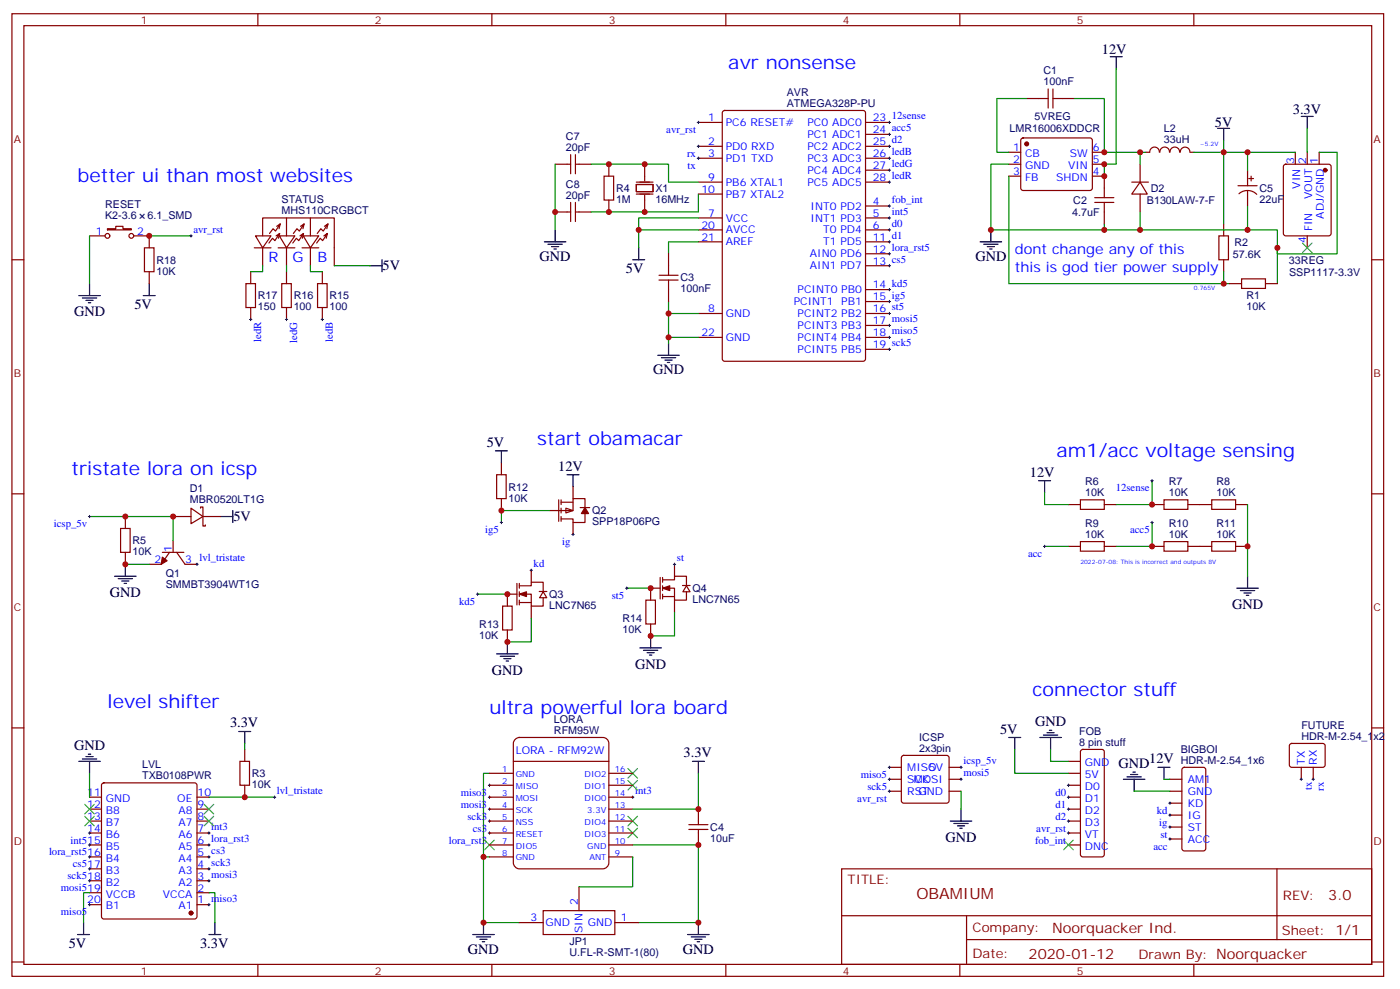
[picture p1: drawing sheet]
<svg xmlns="http://www.w3.org/2000/svg" width="414mm" height="292mm" viewBox="0 0 414 292" stroke-linecap="round" stroke-linejoin="round" font-family="sans-serif">
<g fill="none" stroke="#870000" stroke-width=".35">
<path d="M3.5 4.1h405.4v284.3h-405.4zM7.1 7.6h398.2v277.3h-398.2zM76.2 4.1v3.5M145.3 4.1v3.5M214.5 4.1v3.5M283.6 4.1v3.5M352.8 4.1v3.5M206.4 36.2h7M213.7 32.8l.4-.2h41l.6 .5 .1 72.9-.5 .7h-41.2l-.6-.4-.1-73zM255.8 36.2h7M255.8 39.7h7M303.4 29.1h6.3"/>
<path d="M309.7 26.3v5.6M311.1 26.3v5.6M311.1 29.1h6.4M164 48.5h4.6M168.6 45.7v5.6M168.6 59.8v5.6M170 48.5h4.6M170 45.7v5.6M170 59.8v5.6M178.5 52h2.8v7.1h-2.8zM179.9 48.5v3.5M179.9 59.1v3.5"/>
<path d="M188 54.5h5v2.1h-5zM188 53.8h5M188 57.3h5M190.5 48.5v4.9M190.5 57.7v4.9M206.4 53.8h7M206.4 43.2h7M206.4 46.7h7M206.4 57.3h7M255.8 53.8h7M255.8 43.2h7M255.8 46.7h7"/>
<path d="M255.8 50.3h7M298.1 45h3.5M298.1 48.5h3.5M298.1 52h3.5M301.9 41l.4-.3h19.8l.5 .3 .2 .5-.1 14.3-.6 .5-20-.1-.5-.6v-14.1zM322.8 45h3.5M322.8 48.5h3.5M322.8 52h3.5v6.4M323.5 59.8h5.6M323.5 58.4h5.6M326.3 59.8v6.3M334.4 53.8h5"/>
<path d="M336.9 53.8l2.1 3.5h-4.6zM336.9 48.5v5.3M336.9 57.3v5.3M342.6 45a1.41 1.41 0 0 0-1.4-1.6 1.41 1.41 0 0 0-1.4 1.6h-1.1M342.8 45a1.41 1.41 0 0 1 1.4-1.6 1.41 1.41 0 0 1 1.4 1.6M345.7 45a1.41 1.41 0 0 1 1.5-1.6 1.41 1.41 0 0 1 1.4 1.6M348.8 45a1.41 1.41 0 0 1 1.4-1.5 1.41 1.41 0 0 1 1.4 1.5M351.7 45h1.1M365.8 54.9h5.7M366.1 57.2a3.8 3.8 0 0 1 5.3 .2M368.7 50.3v4.6M368.7 56.3v4.6"/>
<path d="M369 52.7h1.4M369.7 52v1.4M379.5 48.7l.4-.2h12.7l.7 .4v20.1l-.4 .6-13 .1-.6-.5-.1-20zM382.8 45v3.5M386.3 45v3.5M389.8 45v3.5M3.5 76.7h3.6M26.5 69.7h4.5M31.7 67.6h2.5v-.7h2.1v.7h2.5v.3h-7.1zM39.5 69.7h4.6v3.5M42.7 73.2h2.8v7.1h-2.8zM75.1 73.2h5"/>
<path d="M75.5 69.7h4.6l-2.5 3.5zM77.6 69.7v-5.3h21.2v14.1M77.6 73.2v5.3M81.6 69.7l1-.7-1.4 2.1-.7-.7-1 1.4M81.8 66.9l1-.8-1.4 2.2-.7-.7-1.1 1.4M82.2 73.2h4.9M82.5 69.7h4.6l-2.4 3.5zM82.6 69l-.3 1.4M82.8 66.1l-.3 1.5M84.7 64.4v5.3M84.7 73.2v5.3M88.6 69.7l1.1-.7-1.4 2.1-.7-.7-1.1 1.4"/>
<path d="M88.8 66.9l1.1-.8-1.4 2.2-.7-.7-1.1 1.4M89.3 73.2h4.9M89.6 69.7h4.6l-2.5 3.5zM89.7 69l-.4 1.4M89.9 66.1l-.4 1.5M91.7 64.4v5.3M91.7 73.2v5.3M95.7 69.7l1-.7-1.4 2.1-.7-.7-1 1.4M95.9 66.9l1-.8-1.4 2.2-.7-.7-1 1.4M96.7 69l-.3 1.4M96.9 66.1l-.3 1.5M164 62.6h4.6"/>
<path d="M170 62.6h4.6M197.6 75v6.3M206.4 64.4h7M206.4 67.9h7M206.4 71.4h7M255.8 60.9h7M255.8 64.4h7M255.8 67.9h7M255.8 71.4h7M255.8 75h7M255.8 78.5h7M360.2 69.7h2.8v7h-2.8z"/>
<path d="M361.6 66.1v3.6M361.6 76.7v3.6M386.3 69.7v3.5M405.3 76.7h3.6M44.1 80.3v3.5M72.7 83.8h2.8v7h-2.8zM74.1 80.3v3.5M74.1 90.8v3.6M83.3 83.8h2.8v7h-2.8zM84.7 80.3v3.5M84.7 90.8v3.6M93.8 83.8h2.9v7h-2.9z"/>
<path d="M95.2 80.3v3.5M95.2 90.8v3.6M194.7 82.7h5.7M194.7 81.3h5.7M197.6 82.7v6.4M206.4 92.6h7M206.4 99.7h7M255.8 92.6h7M255.8 85.5h7M255.8 89.1h7M255.8 96.1h7M255.8 99.7h7"/>
<path d="M363.4 83.8h3.5M366.9 82.4h7v2.8h-7zM373.9 83.8h3.6M255.8 103.2h7M148.2 136.7v3.5M3.5 145.9h3.6M35.6 156.1h2.9v7.1h-2.9zM37 152.6v3.5M51.2 159.6v3.6M51.2 152.6h5.2M56.4 150.1l3.6 2.5-3.6 2.1zM59.3 150.1v-.3h.7v5.6h.7v-.4"/>
<path d="M60 152.6h5.3M146.8 140.2h2.8v7.1h-2.8zM148.2 147.3v3.5M165.1 147.6v6.4M165.8 147.6v1.4M165.8 150.1v1.4M165.8 152.6v1.4M165.8 148.3h3.5M167.2 150.1l2.1 .7-2.1 .7zM169.3 143.8v3.5M169.3 154.3v3.6M171.4 149.9h2.9"/>
<path d="M172.9 149.8v-2.5h-3.6v3.5h-7M172.9 151.9v2.4h-3.6v-1h-3.5M315.7 149h3.6M319.3 147.6h7v2.9h-7zM319.3 160h7v2.8h-7zM326.3 149h3.5M340.4 149h3.6M344 147.6h7v2.9h-7zM344 160h7v2.8h-7zM351 149h7.1M358.1 147.6h7v2.9h-7zM358.1 160h7v2.8h-7z"/>
<path d="M365.1 149h3.6M405.3 145.9h3.6M37 163.2v3.5M48 163.2h6.3M50.1 163.2l-2.5 3.5h-3.5M52.2 163.2l2.5 3.5h3.5M148.5 179h2.8v7.1h-2.8zM152.8 172.3v6.4M152.8 175.5h-2.9v3.5M153.5 173h3.5v-1h3.5v2.8M153.5 175.5h3.5v3.5h3.5v-2.4M153.5 178h3.5"/>
<path d="M153.5 172.3v1.4M153.5 174.8v1.4M153.5 177.3v1.4M157 168.5v3.5M157 179v3.6M159.3 174.7h2.3M160.5 174.8l1.1 1.8h-2.1zM190.9 177.3h2.8v7h-2.8zM195.1 170.6v6.3M195.1 173.7h-2.8v3.6M195.8 171.3h3.5v-1.1h3.5v2.8M195.8 173.7h3.5v3.6h3.5v-2.5"/>
<path d="M195.8 176.2h3.5M195.8 170.6v1.4M195.8 173v1.4M195.8 175.5v1.4M199.3 166.7v3.5M199.3 177.3v3.5M201.7 173h2.2M202.8 173l1.1 1.8h-2.1zM315.7 161.4h3.6M326.3 161.4h3.5M340.4 161.4h3.6M351 161.4h7.1"/>
<path d="M365.1 161.4h3.6M149.9 186.1v3.5M192.3 184.3v3.6M3.5 215h3.6M152.3 218.4l1.2-.6h24.7a1.76 1.76 0 0 1 1.7 1.8v35.3a1.89 1.89 0 0 1-1.7 1.7h-24.7a1.89 1.89 0 0 1-1.8-1.7v-35.3zM381.2 219.8l.5-.2 9.5 .1 .4 .6-.1 5.9-.6 .5-9.5-.1-.4-.6v-5.7zM405.3 215h3.6M26.5 239h3.5M26.5 235.5h3.5M30.2 231.5l.5-.3h26.8l.5 .3 .2 .5v38.8l-.2 .5-.5 .2h-26.8l-.5-.3-.2-.4v-38.8zM58.2 239h3.5M58.2 235.5h3.5"/>
<path d="M70.9 224.9h2.8v7.1h-2.8zM72.3 221.4v3.5M72.3 232v3.5M144.6 239h7.1M144.6 235.5h7.1M144.6 228.4h7.1M144.6 232h7.1M151.7 224.9h28.2M179.9 239h7.1M179.9 235.5h7.1M179.9 228.4h7.1M179.9 232h7.1"/>
<path d="M206.4 239v4.6M262.8 226.7h3.5M262.8 230.2h3.5M262.8 233.7h3.5M266.6 223.3l.5-.2h12.7l.5 .2 .2 .5v12.7l-.3 .5-.4 .2h-12.7l-.5-.2-.3-.5v-12.7zM280.5 226.7h3.5M280.5 230.2h3.5M280.5 233.7h3.5M315.7 239h3.6M315.7 235.5h3.6M315.7 224.9h3.6M315.7 228.4h3.6"/>
<path d="M315.7 232h3.6M319.5 221.6l.5-.2h5.6l.5 .2 .2 .5v30.3l-.2 .5-.5 .2h-5.6l-.5-.2-.2-.5v-30.3zM345.7 230.2h3.5M345.7 233.7h3.5M345.7 237.2h3.5M349.5 226.9l.5-.2h5.6l.7 .4v23.5l-.5 .7-5.8 .1-.7-.5-.1-23.5zM384.5 226.7v3.5M388.1 226.7v3.5M26.5 256.6h3.5M26.5 253.1h3.5M26.5 249.6h3.5M26.5 246.1h3.5"/>
<path d="M26.5 242.5h3.5M58.2 256.6h3.5M58.2 253.1h3.5M58.2 249.6h3.5M58.2 246.1h3.5M58.2 242.5h3.5M144.6 253.1h7.1M144.6 249.6h7.1M144.6 246.1h7.1M144.6 242.5h7.1M179.9 253.1h7.1M179.9 249.6h7.1"/>
<path d="M179.9 246.1h7.1M179.9 242.5h7.1M203.6 243.6h5.6M203.6 245h5.6M206.4 245v4.6M248.7 256.6h156.6v28.3h-156.6zM315.7 249.6h3.6M315.7 246.1h3.6M315.7 242.5h3.6M345.7 240.8h3.5M345.7 244.3h3.5M345.7 247.8h3.5"/>
<path d="M377.3 256.7v20.8M26.5 267.2h3.5M26.5 263.7h3.5M26.5 260.2h3.5M58.2 267.2h3.5M58.2 263.7h3.5M58.2 260.2h3.5M153.5 272.5h7M160.5 269h21.2v7h-21.2zM171.1 261.9v7.1M181.7 272.5h7M248.7 270.5h156.5"/>
<path d="M285.6 277.5h119.6M285.6 270.5v14.1M3.5 284.2h3.6M76.2 284.9v3.5M145.3 284.9v3.5M214.5 284.9v3.5M283.6 284.9v3.5M352.8 284.9v3.5M405.3 284.2h3.6"/>
<circle cx="31.8" cy="69.7" r=".71"/>
<circle cx="38.8" cy="69.7" r=".71"/>
</g>
<g fill="#870000" stroke="#870000" stroke-width=".35">
<path d="M48 164.6l1.4 1-1.8 1.1z"/>
<path d="M172.9 149.9l1 1.8h-2.1z"/>
<path d="M153.5 175.5l2.1-.7v1.4z"/>
<path d="M195.8 173.7l2.1-.7v1.4z"/>
<circle cx="303.4" cy="42.5" r=".53"/>
<circle cx="391.6" cy="50.3" r=".53"/>
<circle cx="56.4" cy="269.7" r=".53"/>
</g>
<g fill="none" stroke="#000" stroke-width=".35">
<path d="M328.1 16.8h3.5M329.8 16.8v3.5M359.8 37.9h3.6M361.6 37.9v3.6M384.5 34.4h3.6M386.3 34.4v3.5M109.4 78.5h3.5M112.9 76.7v3.6M160.9 71.4h6.3M161.9 72.1h4.3M163 72.8h2.1M163.7 73.6h.7"/>
<path d="M164 67.9v3.5M187 76.7h3.5M188.7 73.2v3.5M289.6 71.4h6.4M290.7 72.1h4.2M291.7 72.8h2.2M292.5 73.6h.7M292.8 67.9v3.5M23.3 87.3h6.3M24.3 88h4.3M25.4 88.7h2.1M26.1 89.4h.7"/>
<path d="M26.5 83.8v3.5M42.3 87.3h3.6M44.1 83.8v3.5M194.4 105h6.3M195.4 105.7h4.3M196.5 106.4h2.1M197.2 107.1h.7M197.6 101.4v3.6M146.4 133.2h3.5M148.2 133.2v3.5M65.3 152.6h3.5M68.8 150.8v3.5"/>
<path d="M167.6 140.2h3.5M169.3 140.2v3.6M306.9 142h3.5M308.7 142v3.5M33.9 170.2h6.3M34.9 170.9h4.3M36 171.6h2.1M36.7 172.3h.7M37 166.7v3.5M365.5 173.7h6.3M366.5 174.4h4.3M367.6 175.2h2.1"/>
<path d="M368.3 175.9h.7M368.7 170.2v3.5M146.8 193.1h6.3M147.8 193.9h4.2M148.9 194.6h2.1M149.6 195.3h.7M149.9 189.6v3.5M189.1 191.4h6.3M190.1 192.1h4.3M191.2 192.8h2.1M191.9 193.5h.7M192.3 187.9v3.5"/>
<path d="M70.6 216.1h3.5M72.3 216.1v3.5M298.1 217.8h3.5M299.9 217.8v3.6M307.3 217.8h6.3M308.3 217.1h4.3M309.4 216.4h2.1M310.1 215.7h.7M310.4 217.8v3.6M23.3 224.9h6.3M24.3 224.2h4.3M25.4 223.5h2.1"/>
<path d="M26.1 222.8h.7M26.5 224.9v3.5M204.6 224.9h3.5M206.4 224.9v3.5M284 239v3.5M332 230.2h6.3M333 229.5h4.3M334.1 228.8h2.1M334.8 228.1h.7M335.1 230.2v3.5M342.2 226.7h3.5M344 226.7v3.5"/>
<path d="M280.8 242.5h6.4M281.9 243.2h4.2M282.9 243.9h2.1M283.6 244.7h.7M22.9 276h3.6M24.7 272.5v3.5M61.7 276h3.6M63.5 272.5v3.5M139.7 276h6.3M140.8 276.8h4.2M141.8 277.5h2.1M142.5 278.2h.7"/>
<path d="M142.9 272.5v3.5M203.2 276h6.3M204.3 276.8h4.2M205.3 277.5h2.1M206 278.2h.7M206.4 272.5v3.5"/>
</g>
<g fill="none" stroke="#008700" stroke-width=".35">
<path d="M303.4 29.1h-8.8v15.9h3.5M317.5 29.1h8.8v15.9h12.4M329.8 20.3v28.2h-3.5v3.5M386.3 37.9v7.1M164 48.5v19.4M174.6 48.5h23v5.3h8.8M206.4 57.3v5.3h-31.8M298.1 52v31.8h65.3M336.9 45v3.5M352.8 45h30M361.6 41.5v24.6M368.7 45v5.3"/>
<path d="M389.8 45h5.3v30h-17.6v-7.1h-84.7v-19.4h5.3M26.5 69.7v14.1M44.1 69.7h12.3M77.6 78.5v1.8h-3.5M84.7 78.5v1.8M91.7 78.5v1.8h3.5M98.8 78.5h10.6M188.7 67.9h17.7M206.4 64.4h-17.7v8.8M206.4 71.4h-8.8v3.6M326.3 66.1v1.8M336.9 62.6v5.3"/>
<path d="M368.7 60.9v7M377.5 73.2v10.6M197.6 89.1v12.3M197.6 92.6h8.8M197.6 99.7h8.8M361.6 80.3v3.5M26.5 152.6h24.7v7M162.3 150.8h-14.1v3.5M308.7 145.5v3.5h7M340.4 142v7h-10.6M340.4 154.3v7.1h-10.6M368.7 149v21.2"/>
<path d="M37 166.7h7.1M141.1 175.5h8.8M185.2 173.7h7.1M308.7 161.4h7M157 182.6v7h-7.1M199.3 180.8v7.1h-7M72.3 219.6v1.8M26.5 228.4v7.1M61.7 235.5h19.4M144.6 228.4h-1.7v44.1h10.6M206.4 228.4v10.6h-19.4M284 233.7v5.3"/>
<path d="M299.9 221.4v7h15.8M310.4 221.4v3.5h5.3M335.1 233.7h10.6M344 230.2h1.7M142.9 253.1h1.7M187 249.6h19.4v22.9h-17.7M187 253.1v8.8h-15.9M26.5 263.7h-1.8v8.8M61.7 263.7h1.8v8.8"/>
</g>
<g fill="none" stroke="#000" stroke-width=".3">
<path d="M206 36.2h.7M206.4 35.8v.7M262.5 36.2h.7M262.5 39.7h.7M262.8 35.8v.7M262.8 39.3v.7M206 43.2h.7M206 46.7h.7M206.4 42.9v.7M206.4 46.4v.7M262.5 43.2h.7M262.5 46.7h.7"/>
<path d="M262.5 53.8h.7M262.5 50.3h.7M262.8 42.9v.7M262.8 46.4v.7M262.8 49.9v.7M262.8 53.4v.8M56.1 69.7h.7M56.4 69.3v.7M262.5 64.4h.7M262.5 60.9h.7M262.5 67.9h.7M262.5 71.4h.7"/>
<path d="M262.5 75h.7M262.5 78.5h.7M262.8 60.5v.7M262.8 64v.7M262.8 67.6v.7M262.8 71.1v.7M262.8 74.6v.7M262.8 78.1v.7M73.7 94.4h.7M74.1 94v.7M84.3 94.4h.7M84.7 94v.7"/>
<path d="M94.9 94.4h.7M95.2 94v.7M262.5 99.7h.7M262.5 96.1h.7M262.5 92.6h.7M262.5 89.1h.7M262.5 85.5h.7M262.8 85.2v.7M262.8 88.7v.7M262.8 92.3v.7M262.8 95.8v.7M262.8 99.3v.7"/>
<path d="M262.5 103.2h.7M262.8 102.8v.7M26.1 152.6h.7M26.5 152.2v.7M147.8 154.3h.7M148.2 154v.7M169 157.9h.7M169.3 157.5v.7M340.1 142h.7M340.1 154.3h.7M340.4 141.6v.7M340.4 154v.7"/>
<path d="M57.9 166.7h.7M58.2 166.3v.7M140.8 175.5h.7M141.1 175.2v.7M156.6 168.5h.7M157 168.1v.7M184.9 173.7h.7M185.2 173.4v.7M199 166.7h.7M199.3 166.3v.7M308.3 161.4h.7M308.7 161v.7"/>
<path d="M80.8 235.5h.7M81.1 235.1v.7M144.3 235.5h.7M144.3 232h.7M144.3 239h.7M144.6 231.6v.7M144.6 235.1v.7M144.6 238.7v.7M186.6 235.5h.7M187 235.1v.7M262.5 233.7h.7M262.5 226.7h.7"/>
<path d="M262.5 230.2h.7M262.8 226.3v.7M262.8 229.8v.7M262.8 233.4v.7M283.6 226.7h.7M283.6 230.2h.7M284 226.3v.7M284 229.8v.7M315.4 235.5h.7M315.4 232h.7M315.4 239h.7M315.7 231.6v.7"/>
<path d="M315.7 235.1v.7M315.7 238.7v.7M345.4 237.2h.7M345.7 236.9v.7M384.2 230.2h.7M384.5 229.8v.7M387.7 230.2h.7M388.1 229.8v.7M26.1 246.1h.7M26.1 256.6h.7M26.1 253.1h.7M26.1 249.6h.7"/>
<path d="M26.5 245.7v.7M26.5 249.2v.7M26.5 252.8v.7M26.5 256.3v.7M26.5 259.8v.7M61.4 246.1h.7M61.4 256.6h.7M61.4 253.1h.7M61.4 249.6h.7M61.7 245.7v.7M61.7 249.2v.7M61.7 252.8v.7"/>
<path d="M61.7 256.3v.7M61.7 259.8v.7M144.3 242.5h.7M144.3 246.1h.7M144.6 242.2v.7M144.6 245.7v.7M315.4 242.5h.7M315.4 246.1h.7M315.7 242.2v.7M315.7 245.7v.7M345.4 240.8h.7M345.4 244.3h.7"/>
<path d="M345.4 247.8h.7M345.7 240.4v.7M345.7 243.9v.8M345.7 247.5v.7M26.1 267.2h.7M26.1 260.2h.7M26.5 266.9v.7M61.4 267.2h.7M61.4 260.2h.7M61.7 266.9v.7"/>
</g>
<g fill="none" stroke="#3c3" stroke-width=".35">
<path d="M384.9 71.8l2.8 2.8M387.7 71.8l-2.8 2.8M25 237.6l2.9 2.8M27.9 237.6l-2.9 2.8M60.3 237.6l2.8 2.8M63.1 237.6l-2.8 2.8M185.6 230.5l2.8 2.9M185.6 227l2.8 2.8M188.4 230.5l-2.8 2.9M188.4 227l-2.8 2.8M25 241.1l2.9 2.8M27.9 241.1l-2.9 2.8"/>
<path d="M60.3 241.1l2.8 2.8M63.1 241.1l-2.8 2.8M143.2 248.2l2.8 2.8M146 248.2l-2.8 2.8M185.6 244.7l2.8 2.8M185.6 241.1l2.8 2.8M188.4 244.7l-2.8 2.8M188.4 241.1l-2.8 2.8M314.3 248.2l2.8 2.8M317.1 248.2l-2.8 2.8"/>
</g>
<g fill="#c00">
<circle cx="368.7" cy="67.9" r=".88"/>
<circle cx="326.3" cy="52" r=".88"/>
<circle cx="326.3" cy="48.5" r=".88"/>
<circle cx="336.9" cy="67.9" r=".88"/>
<circle cx="326.3" cy="45" r=".88"/>
<circle cx="361.6" cy="45" r=".88"/>
<circle cx="336.9" cy="45" r=".88"/>
<circle cx="326.3" cy="67.9" r=".88"/>
<circle cx="377.5" cy="73.2" r=".88"/>
<circle cx="368.7" cy="45" r=".88"/>
<circle cx="292.8" cy="67.9" r=".88"/>
<circle cx="197.6" cy="92.6" r=".88"/>
<circle cx="197.6" cy="99.7" r=".88"/>
<circle cx="188.7" cy="67.9" r=".88"/>
<circle cx="190.5" cy="62.6" r=".88"/>
<circle cx="179.9" cy="62.6" r=".88"/>
<circle cx="164" cy="62.6" r=".88"/>
<circle cx="142.9" cy="253.1" r=".88"/>
<circle cx="206.4" cy="249.6" r=".88"/>
<circle cx="72.3" cy="235.5" r=".88"/>
<circle cx="37" cy="166.7" r=".88"/>
<circle cx="37" cy="152.6" r=".88"/>
<circle cx="51.2" cy="152.6" r=".88"/>
<circle cx="361.6" cy="83.8" r=".88"/>
<circle cx="368.7" cy="161.4" r=".88"/>
<circle cx="340.4" cy="149" r=".88"/>
<circle cx="340.4" cy="161.4" r=".88"/>
<circle cx="148.2" cy="150.8" r=".88"/>
<circle cx="192.3" cy="187.9" r=".88"/>
<circle cx="149.9" cy="189.6" r=".88"/>
<circle cx="149.9" cy="175.5" r=".88"/>
<circle cx="192.3" cy="173.7" r=".88"/>
<circle cx="206.4" cy="272.5" r=".88"/>
<circle cx="142.9" cy="272.5" r=".88"/>
<circle cx="44.1" cy="69.7" r=".88"/>
<circle cx="190.5" cy="48.5" r=".88"/>
<circle cx="179.9" cy="48.5" r=".88"/>
<circle cx="206.4" cy="239" r=".88"/>
</g>
<g font-size="5.6" fill="#00f">
<text x="215.2" y="20.3">avr nonsense</text>
<text x="22.9" y="53.8">better ui than most websites</text>
<text x="158.7" y="131.4">start obamacar</text>
<text x="312.2" y="134.9">am1/acc voltage sensing</text>
<text x="21.2" y="140.2">tristate lora on icsp</text>
<text x="31.7" y="209">level shifter</text>
<text x="305.2" y="205.5">connector stuff</text>
<text x="144.6" y="210.8">ultra powerful lora board</text>
</g>
<text font-size="4.6" fill="#800" x="270.8" y="265.7">OBAMIUM</text>
<g font-size="4.2">
<text x="325.6" y="16.1">12V</text>
<text x="382.1" y="33.7">3.3V</text>
<text x="359" y="37.5">5V</text>
<text x="159.5" y="77.1">GND</text>
<text x="288.2" y="77.1">GND</text>
<text x="113.1" y="79.9">5V</text>
<text x="185" y="80.7">5V</text>
<text x="21.9" y="93.4">GND</text>
<text x="39.7" y="91.3">5V</text>
<text x="193" y="110.6">GND</text>
<text x="143.8" y="131.9">5V</text>
<text x="165" y="139">12V</text>
<text x="304.3" y="140.8">12V</text>
<text x="69" y="153.9">5V</text>
<text x="32.5" y="176.3">GND</text>
<text x="364.1" y="179.8">GND</text>
<text x="187.7" y="197.5">GND</text>
<text x="145.3" y="199.2">GND</text>
<text x="68" y="214.9">3.3V</text>
<text x="305.9" y="214.5">GND</text>
<text x="21.9" y="221.6">GND</text>
<text x="295.5" y="216.7">5V</text>
<text x="202" y="223.7">3.3V</text>
<text x="330.6" y="226.8">GND</text>
<text x="339.6" y="225.4">12V</text>
<text x="279.4" y="248.6">GND</text>
<text x="20.3" y="280">5V</text>
<text x="59.1" y="280">3.3V</text>
<text x="138.3" y="281.7">GND</text>
<text x="201.8" y="281.7">GND</text>
</g>
<g font-size="4.2" fill="#00f">
<text x="79.4" y="77.5">R</text>
<text x="86.4" y="77.5">G</text>
<text x="93.8" y="77.5">B</text>
<text x="299.9" y="75">dont change any of this</text>
<text x="299.9" y="80.3">this is god tier power supply</text>
</g>
<g font-size="4.2" fill="#800">
<text x="392.5" y="265.9">3.0</text>
<text x="310.9" y="275.5">Noorquacker Ind.</text>
<text x="304" y="283.3">2020-01-12</text>
</g>
<g font-size="3.9" fill="#800">
<text x="250.5" y="261.2">TITLE:</text>
<text x="379.1" y="265.9">REV:</text>
<text x="287.4" y="275.4">Company:</text>
<text x="378.7" y="276">Sheet: 1/1</text>
<text x="287.4" y="283.1">Date:</text>
<text x="336.4" y="283.2">Drawn By: Noorquacker</text>
</g>
<g font-size="3.2" fill="#800">
<text x="41.6" y="7.1">1</text>
<text x="110.8" y="7.1">2</text>
<text x="179.9" y="7.1">3</text>
<text x="249.1" y="7.1">4</text>
<text x="318.2" y="7.1">5</text>
<text x="4.1" y="42.2">A</text>
<text x="405.9" y="42.2">A</text>
<text x="4.1" y="111.3">B</text>
<text x="405.9" y="111.3">B</text>
<text x="4.1" y="180.4">C</text>
<text x="405.9" y="180.4">C</text>
<text x="4.1" y="249.6">D</text>
<text x="405.9" y="249.6">D</text>
<text x="41.6" y="287.9">1</text>
<text x="110.8" y="287.9">2</text>
<text x="179.9" y="287.9">3</text>
<text x="249.1" y="287.9">4</text>
<text x="318.2" y="287.9">5</text>
</g>
<g font-size="3.2" fill="#000080">
<text x="308.3" y="22">C1</text>
<text x="232.5" y="28.4">AVR</text>
<text x="308.3" y="25.2">100nF</text>
<text x="232.5" y="31.6">ATMEGA328P-PU</text>
<text x="305.7" y="35.5">5VREG</text>
<text x="167.2" y="41.4">C7</text>
<text x="298.3" y="39">LMR16006XDDCR</text>
<text x="343.9" y="39.1">L2</text>
<text x="167.2" y="44.6">20pF</text>
<text x="343.9" y="42.4">33uH</text>
<text x="167.2" y="58.7">20pF</text>
<text x="167.2" y="55.5">C8</text>
<text x="182" y="59.9">1M</text>
<text x="182" y="56.7">R4</text>
<text x="193.7" y="59.9">16MHz</text>
<text x="193.7" y="56.7">X1</text>
<text x="340.1" y="56.7">D2</text>
<text x="372.2" y="59.9">22uF</text>
<text x="372.2" y="56.7">C5</text>
<text x="31.1" y="64.7">K2-3.6</text>
<text x="31.1" y="61.5">RESET</text>
<text x="43.6" y="64.7">6.1_SMD</text>
<text x="83.2" y="63.3">MHS110CRGBCT</text>
<text x="83.2" y="60.1">STATUS</text>
<text x="316.8" y="63.7">4.7uF</text>
<text x="317.2" y="60.2">C2</text>
<text x="338.9" y="60.2">B130LAW-7-F</text>
<text x="46.2" y="78">R18</text>
<text x="364.3" y="76.1">57.6K</text>
<text x="364.8" y="72.5">R2</text>
<text x="380.9" y="77.8">33REG</text>
<text x="46.2" y="81.1">10K</text>
<text x="201.1" y="83.1">C3</text>
<text x="380.9" y="81.4">SSP1117-3.3V</text>
<text x="76.2" y="88.4">R17</text>
<text x="86.8" y="88.4">R16</text>
<text x="97.4" y="88.4">R15</text>
<text x="201.1" y="86.4">100nF</text>
<text x="368.3" y="88.4">R1</text>
<text x="76.2" y="91.7">150</text>
<text x="86.8" y="91.7">100</text>
<text x="97.4" y="91.7">100</text>
<text x="368.3" y="91.7">10K</text>
<text x="320.7" y="143.3">R6</text>
<text x="345.4" y="143.3">R7</text>
<text x="359.5" y="143.3">R8</text>
<text x="56.1" y="148.7">MBR0520LT1G</text>
<text x="56.1" y="145.4">D1</text>
<text x="150.3" y="148.2">10K</text>
<text x="150.3" y="145">R12</text>
<text x="320.7" y="146.6">10K</text>
<text x="345.4" y="146.6">10K</text>
<text x="359.5" y="146.6">10K</text>
<text x="175" y="155.1">SPP18P06PG</text>
<text x="175" y="152">Q2</text>
<text x="320.7" y="155.7">R9</text>
<text x="345.4" y="155.7">R10</text>
<text x="359.5" y="155.7">R11</text>
<text x="39.2" y="160.7">R5</text>
<text x="320.7" y="158.9">10K</text>
<text x="345.4" y="158.9">10K</text>
<text x="359.5" y="158.9">10K</text>
<text x="39.2" y="164">10K</text>
<text x="49" y="173.6">SMMBT3904WT1G</text>
<text x="49" y="170.4">Q1</text>
<text x="162.3" y="179.9">LNC7N65</text>
<text x="162.3" y="176.7">Q3</text>
<text x="204.6" y="178.2">LNC7N65</text>
<text x="204.6" y="175">Q4</text>
<text x="141.6" y="185.4">R13</text>
<text x="184" y="183.7">R14</text>
<text x="141.6" y="188.7">10K</text>
<text x="184" y="186.9">10K</text>
<text x="163.7" y="213.6">LORA</text>
<text x="384.6" y="215.4">FUTURE</text>
<text x="163.7" y="216.8">RFM95W</text>
<text x="271.7" y="218.9">ICSP</text>
<text x="318.9" y="220.3">8 pin stuff</text>
<text x="318.9" y="217.1">FOB</text>
<text x="384.6" y="218.5">HDR-M-2.54_1x2</text>
<text x="42" y="227">LVL</text>
<text x="271.7" y="222.1">2x3pin</text>
<text x="348.9" y="222.4">BIGBOI</text>
<text x="348.9" y="225.6">HDR-M-2.54_1x6</text>
<text x="42" y="230.2">TXB0108PWR</text>
<text x="74.4" y="232.8">10K</text>
<text x="74.4" y="229.5">R3</text>
<text x="209.9" y="245.4">C4</text>
<text x="209.9" y="248.7">10uF</text>
<text x="168.3" y="279.1">JP1</text>
<text x="168.3" y="282.3">U.FL-R-SMT-1(80)</text>
</g>
<g font-size="3.2" fill="#00f">
<text x="209.3" y="35.8">1</text>
<text x="257.9" y="35.8">23</text>
<text x="263.5" y="35.3">12sense</text>
<text x="196.9" y="39.3">avr_rst</text>
<text x="214.5" y="37.2">PC6 RESET#</text>
<text x="238.6" y="37.2">PC0 ADC0</text>
<text x="238.6" y="40.7">PC1 ADC1</text>
<text x="257.9" y="39.3">24 acc5</text>
<text x="203" y="46.3">rx</text>
<text x="209.3" y="42.9">2</text>
<text x="209.3" y="46.4">3</text>
<text x="214.5" y="44.3">PD0 RXD</text>
<text x="214.5" y="47.8">PD1 TXD</text>
<text x="238.6" y="44.3">PC2 ADC2</text>
<text x="238.6" y="47.8">PC3 ADC3</text>
<text x="257.9" y="42.9">25 d2</text>
<text x="257.9" y="46.4">26 ledB</text>
<text x="299.4" y="44.6">1</text>
<text x="302.9" y="46.4">CB</text>
<text x="316.2" y="46.4">SW</text>
<text x="323" y="44.6">6</text>
<text x="203.2" y="49.9">tx</text>
<text x="209.3" y="53.4">9</text>
<text x="238.6" y="51.3">PC4 ADC4</text>
<text x="257.9" y="49.9">27 ledG</text>
<text x="257.9" y="53.4">28 ledR</text>
<text x="299.4" y="48.2">2</text>
<text x="299.4" y="51.7">3</text>
<text x="302.9" y="49.9">GND</text>
<text x="302.9" y="53.4">FB</text>
<text x="312.1" y="53.4">SHDN</text>
<text x="315.6" y="49.9">VIN</text>
<text x="323" y="51.7">4</text>
<text x="323" y="48.2">5</text>
<text x="382.4" y="48.3" transform="rotate(-90 382.4 48.3)">3</text>
<text x="385.9" y="48.3" transform="rotate(-90 385.9 48.3)">2</text>
<text x="389.5" y="48.3" transform="rotate(-90 389.5 48.3)">1</text>
<text x="207.3" y="57">10</text>
<text x="214.5" y="54.9">PB6 XTAL1</text>
<text x="214.5" y="58.4">PB7 XTAL2</text>
<text x="238.6" y="54.9">PC5 ADC5</text>
<text x="263.5" y="60">fob_int</text>
<text x="384.2" y="55.7" transform="rotate(-90 384.2 55.7)">VIN</text>
<text x="387.7" y="58.8" transform="rotate(-90 387.7 58.8)">VOUT</text>
<text x="209.3" y="64">7</text>
<text x="214.5" y="65.4">VCC</text>
<text x="239.5" y="61.9">INT0 PD2</text>
<text x="239.5" y="65.4">INT1 PD3</text>
<text x="257.9" y="60.5">4</text>
<text x="257.9" y="64">5</text>
<text x="263.5" y="63.5">int5</text>
<text x="391.2" y="64.6" transform="rotate(-90 391.2 64.6)">ADJ/GND</text>
<text x="28.3" y="69.3">1</text>
<text x="40.6" y="69.3">2</text>
<text x="57.1" y="68.8">avr_rst</text>
<text x="207.3" y="67.6">20</text>
<text x="207.3" y="71.1">21</text>
<text x="214.5" y="69">AVCC</text>
<text x="243.2" y="69">T0 PD4</text>
<text x="257.9" y="67.6">6</text>
<text x="257.9" y="71.1">11 d1</text>
<text x="263.5" y="67">d0</text>
<text x="385.9" y="71.9" transform="rotate(-90 385.9 71.9)">4</text>
<text x="387.7" y="68.4" transform="rotate(-90 387.7 68.4)">FIN</text>
<text x="214.5" y="72.5">AREF</text>
<text x="239.3" y="76">AIN0 PD6</text>
<text x="243.2" y="72.5">T1 PD5</text>
<text x="257.9" y="74.6">12 lora_rst5</text>
<text x="239.3" y="79.6">AIN1 PD7</text>
<text x="257.9" y="78.1">13 cs5</text>
<text x="235.7" y="86.6">PCINT0 PB0</text>
<text x="257.9" y="85.2">14 kd5</text>
<text x="257.9" y="88.7">15 ig5</text>
<text x="209.3" y="92.3">8</text>
<text x="214.5" y="93.7">GND</text>
<text x="234.6" y="90.1">PCINT1</text>
<text x="235.7" y="93.7">PCINT2 PB2</text>
<text x="248.6" y="90.1">PB1</text>
<text x="257.9" y="92.3">16 st5</text>
<text x="257.9" y="95.8">17 mosi5</text>
<text x="77.2" y="101" transform="rotate(-90 77.2 101)">ledR</text>
<text x="87.8" y="101.2" transform="rotate(-90 87.8 101.2)">ledG</text>
<text x="98.4" y="101" transform="rotate(-90 98.4 101)">ledB</text>
<text x="207.3" y="99.3">22</text>
<text x="214.5" y="100.7">GND</text>
<text x="235.7" y="97.2">PCINT3 PB3</text>
<text x="235.7" y="100.7">PCINT4 PB4</text>
<text x="257.9" y="99.3">18 miso5</text>
<text x="235.7" y="104.2">PCINT5 PB5</text>
<text x="257.9" y="102.8">19 sck5</text>
<text x="329.7" y="145.1">12sense</text>
<text x="15.9" y="155.7">icsp_5v</text>
<text x="143.4" y="157.5">ig5</text>
<text x="166.2" y="161">ig</text>
<text x="333.9" y="157.5">acc5</text>
<text x="45.6" y="166.3">2</text>
<text x="50.8" y="163.2" transform="rotate(-90 50.8 163.2)">1</text>
<text x="54.7" y="166.3">3 lvl_tristate</text>
<text x="157.7" y="167.6">kd</text>
<text x="200" y="165.8">st</text>
<text x="303.8" y="164.5">acc</text>
<text x="135.6" y="178.6">kd5</text>
<text x="180.8" y="176.9">st5</text>
<text x="152.4" y="222.8">LORA - RFM92W</text>
<text x="268.1" y="227.7">MISO</text>
<text x="274.5" y="227.7">5V</text>
<text x="284.7" y="225.8">icsp_5v</text>
<text x="320.6" y="226.3">GND</text>
<text x="385.6" y="226" transform="rotate(-90 385.6 226)">TX</text>
<text x="389.1" y="226" transform="rotate(-90 389.1 226)">RX</text>
<text x="254.3" y="229.8">miso5</text>
<text x="256.3" y="233.3">sck5</text>
<text x="268.1" y="231.2">SCK</text>
<text x="270" y="231.2">MOSI</text>
<text x="284.7" y="229.3">mosi5</text>
<text x="320.6" y="229.8">5V</text>
<text x="320.6" y="233.4">D0</text>
<text x="351" y="231.2">AM1</text>
<text x="387.6" y="233.4" transform="rotate(-90 387.6 233.4)">tx</text>
<text x="391.2" y="233.5" transform="rotate(-90 391.2 233.5)">rx</text>
<text x="25.8" y="235.1">11</text>
<text x="25.8" y="238.7">12</text>
<text x="31.3" y="236.9">GND</text>
<text x="52.4" y="236.9">OE</text>
<text x="58.4" y="238.7">9</text>
<text x="58.4" y="235.1">10</text>
<text x="81.8" y="234.6">lvl_tristate</text>
<text x="136.2" y="235.1">miso3</text>
<text x="136.2" y="238.6">mosi3</text>
<text x="187.7" y="234.6">int3</text>
<text x="253.3" y="236.8">avr_rst</text>
<text x="268.1" y="234.8">RST</text>
<text x="271.4" y="234.8">GND</text>
<text x="311.9" y="235.1">d0</text>
<text x="311.9" y="238.6">d1</text>
<text x="320.6" y="236.9">D1</text>
<text x="351" y="234.8">GND</text>
<text x="351" y="238.3">KD</text>
<text x="25.8" y="242.2">13</text>
<text x="25.8" y="245.7">14</text>
<text x="31.3" y="240.4">B8</text>
<text x="31.3" y="243.9">B7</text>
<text x="52.7" y="243.9">A7</text>
<text x="52.7" y="240.4">A8</text>
<text x="58.4" y="245.7">7 int3</text>
<text x="58.4" y="242.2">8</text>
<text x="138.1" y="242.1">sck3</text>
<text x="139.7" y="245.6">cs3</text>
<text x="306.2" y="245.6">avr_rst</text>
<text x="311.9" y="242.1">d2</text>
<text x="320.6" y="240.4">D2</text>
<text x="320.6" y="243.9">D3</text>
<text x="341.8" y="240.4">kd</text>
<text x="342.5" y="243.9">ig</text>
<text x="351" y="241.8">IG</text>
<text x="351" y="245.4">ST</text>
<text x="20.8" y="249.2">int515</text>
<text x="31.3" y="247.5">B6</text>
<text x="31.3" y="251">B5</text>
<text x="52.7" y="251">A5</text>
<text x="52.7" y="247.5">A6</text>
<text x="58.4" y="249.2">6 lora_rst3</text>
<text x="132.7" y="249.2">lora_rst3</text>
<text x="305.9" y="249.2">fob_int</text>
<text x="320.6" y="247.5">VT</text>
<text x="320.6" y="251">DNC</text>
<text x="340.8" y="250.9">acc</text>
<text x="342.9" y="247.4">st</text>
<text x="351" y="248.9">ACC</text>
<text x="14.5" y="252.7">lora_rst516</text>
<text x="21.5" y="256.2">cs517</text>
<text x="31.3" y="254.5">B4</text>
<text x="52.7" y="254.5">A4</text>
<text x="58.4" y="256.3">4 sck3</text>
<text x="58.4" y="252.8">5 cs3</text>
<text x="18" y="263.3">mosi519</text>
<text x="19.9" y="259.8">sck518</text>
<text x="31.3" y="258.1">B3</text>
<text x="31.3" y="261.6">B2</text>
<text x="52.7" y="261.6">A2</text>
<text x="52.7" y="258.1">A3</text>
<text x="58.4" y="263.3">2</text>
<text x="58.4" y="259.8">3 mosi3</text>
<text x="25.8" y="266.9">20</text>
<text x="31.3" y="265.1">VCCB</text>
<text x="31.3" y="268.6">B1</text>
<text x="48.1" y="265.1">VCCA</text>
<text x="52.7" y="268.6">A1</text>
<text x="58.4" y="266.9">1 miso3</text>
<text x="170.7" y="267.2" transform="rotate(-90 170.7 267.2)">2</text>
<text x="18" y="270.3">miso5</text>
<text x="156.7" y="272.2">3</text>
<text x="161.2" y="273.6">GND</text>
<text x="172.2" y="275.6" transform="rotate(-90 172.2 275.6)">SIN</text>
<text x="173.7" y="273.6">GND</text>
<text x="183.4" y="272.2">1</text>
</g>
<g font-size="2.5" fill="#00f">
<text x="148.4" y="228.1">1</text>
<text x="148.4" y="231.6">2</text>
<text x="152.4" y="229.5">GND</text>
<text x="152.4" y="233">MISO</text>
<text x="172.8" y="229.5">DIO2</text>
<text x="172.8" y="233">DIO1</text>
<text x="181.7" y="228.1">16</text>
<text x="181.7" y="231.6">15</text>
<text x="148.4" y="235.1">3</text>
<text x="148.4" y="238.7">4</text>
<text x="152.4" y="236.5">MOSI</text>
<text x="172.8" y="236.5">DIO0</text>
<text x="181.7" y="235.1">14</text>
<text x="181.7" y="238.7">13</text>
<text x="148.4" y="242.2">5</text>
<text x="148.4" y="245.7">6</text>
<text x="152.4" y="240.1">SCK</text>
<text x="152.4" y="243.6">NSS</text>
<text x="172.8" y="243.6">DIO4</text>
<text x="173.5" y="240.1">3.3V</text>
<text x="181.7" y="242.2">12</text>
<text x="181.7" y="245.7">11</text>
<text x="148.4" y="249.2">7</text>
<text x="152.4" y="247.1">RESET</text>
<text x="152.4" y="250.6">DIO5</text>
<text x="172.8" y="247.1">DIO3</text>
<text x="173.5" y="250.6">GND</text>
<text x="181.7" y="249.2">10</text>
<text x="148.4" y="252.8">8</text>
<text x="152.4" y="254.2">GND</text>
<text x="174.2" y="254.2">ANT</text>
<text x="181.7" y="252.8">9</text>
</g>
<g font-size="1.8" fill="#00f">
<text x="354.5" y="43.2">~5.2V</text>
<text x="352.8" y="85.5">0.765V</text>
<text x="319.3" y="166.7">2022-07-08: This is incorrect and outputs 8V</text>
</g>
</svg>
